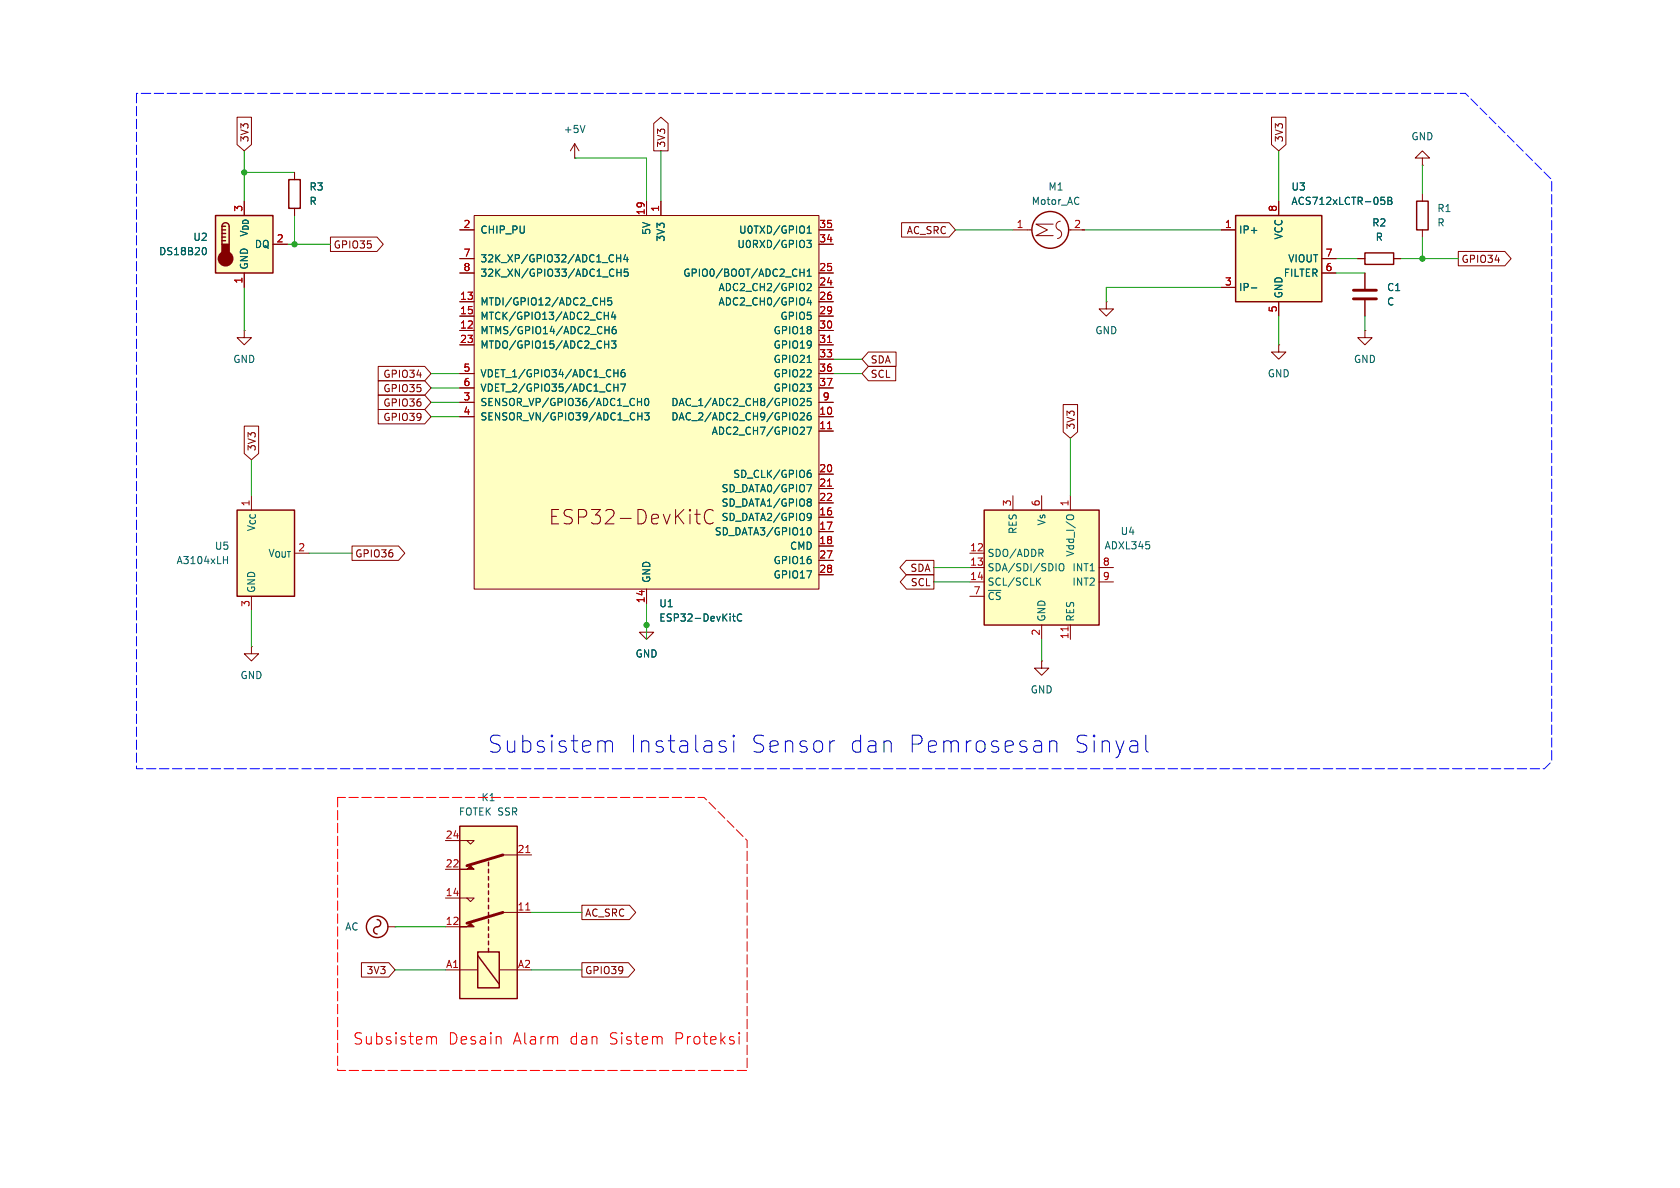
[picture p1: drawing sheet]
<svg xmlns="http://www.w3.org/2000/svg" width="297mm" height="210mm" viewBox="0 0 297 210" stroke-linecap="round" stroke-linejoin="round" font-family="sans-serif">
<g fill="none" stroke="#840000" stroke-width=".25">
<path d="M66.7 162.6a.67 .67 0 0 1 .6 .7 .67 .67 0 0 1-.8 .6 .63 .63 0 0 0-.4 .7 .63 .63 0 0 0 .6 .5"/>
<circle cx="66.7" cy="163.8" r="1.9"/>
</g>
<path d="M68.6 163.8h1.2M69.8 163.8h.1" fill="none" stroke="#840000" stroke-width=".18"/>
<path d="M41.9 90.2h10.2v15.2h-10.2z" fill="#ffffc2"/>
<path d="M241.3 44.7h5.1v2h-5.1zM41.9 90.2h10.2v15.2h-10.2z" fill="none" stroke="#840000" stroke-width=".25"/>
<path d="M240 45.7h1.3M241.3 58.4v1.3h1.3l-1.3 1.3-1.3-1.3h1.3M241.3 58.4h.1M246.4 45.7h1.2M44.4 105.4v2.6" fill="none" stroke="#840000" stroke-width=".18"/>
<path d="M39.5 99h.7M40.2 98.4v1.2" fill="none" stroke="#006464" stroke-width=".18"/>
<path d="M218.4 38.1h15.3v15.2h-15.3z" fill="#ffffc2"/>
<g fill="none" stroke="#840000" stroke-width=".25">
<path d="M218.4 38.1h15.3v15.2h-15.3z"/>
<circle cx="185.7" cy="40.6" r="3.3"/>
</g>
<path d="M186.2 39.6h-3.1l2.1 1-2.1 1.1h3.1M187.5 39.1a.84 .84 0 0 0-.8 .8 .84 .84 0 0 0 .7 .9 .79 .79 0 0 1 .2 .8 .79 .79 0 0 1-.7 .6M226.1 35.6v2.5M179.1 40.6h3.3M188.9 40.6h2.9M215.9 40.6h2.5M215.9 50.8h2.5M226.1 53.3v2.6M233.7 45.7h2.5M233.7 48.3h2.5" fill="none" stroke="#840000" stroke-width=".18"/>
<path d="M244.2 34.9h.6M244.6 35.4l.2 .2v.3l-.2 .2M245.4 34.9h.4l.2 .2-.2 .4 .2 .1 .1 .3-.2 .2h-.5zM245.4 35.5h.4M221.2 50.9h1" fill="none" stroke="#006464" stroke-width=".18"/>
<path d="M81.3 146.1h10.1v30.4h-10.1z" fill="#ffffc2"/>
<g fill="none" stroke="#840000" stroke-width=".25">
<path d="M51.1 31.8h2v5h-2zM81.3 146.1h10.1v30.4h-10.1zM86.4 152.4v.6M86.4 153.7v.6M86.4 154.9v.7M86.4 156.2v.6M86.4 157.5v.6M86.4 158.8v.6M84.5 168.3h3.8v6.3h-3.8zM84.5 168.9l3.8 5.1M86.4 160v.7M86.4 161.3v.6"/>
<path d="M86.4 162.6v.6M86.4 163.8v.7M86.4 165.1v.6M86.4 166.4v.6M86.4 167.6v.7"/>
</g>
<g fill="none" stroke="#840000" stroke-width=".18">
<path d="M52.1 30.5v1.3M52.1 36.8v1.3M195.6 53.3v1.3h1.2l-1.2 1.3-1.3-1.3h1.3M195.6 53.3h.1M226.1 61v1.2h1.2l-1.2 1.3-1.3-1.3h1.3M226.1 61h.1M78.7 158.8h5.1l-.6 .6-.7-.6M78.7 148.6h5.1l-.6 .6-.7-.6M78.7 153.7h2.6M88.9 151.1h5.1M78.7 171.5h5.8M78.7 163.8h2.6"/>
<path d="M88.3 171.5h3.1M88.9 161.3h5.1"/>
</g>
<g fill="#840000" stroke="#840000" stroke-width=".18">
<path d="M81.3 163.8h1.2l.7-.6 .6 .6z"/>
<path d="M81.3 153.7h1.2l.7-.7 .6 .7z"/>
</g>
<path d="M88.9 151.1l-6.4 1.9M88.9 161.3l-6.4 1.9" fill="none" stroke="#840000" stroke-width=".51"/>
<path d="M93 150.7h.7M93 160.9h.7" fill="none" stroke="#a90000" stroke-width=".18"/>
<path d="M174 90.2h20.3v20.3h-20.3z" fill="#ffffc2"/>
<path d="M174 90.2h20.3v20.3h-20.3z" fill="none" stroke="#840000" stroke-width=".25"/>
<g fill="none" stroke="#840000" stroke-width=".18">
<path d="M251.5 27.9h1.2l-1.2-1.2-1.3 1.2h1.3v1.3M251.5 29.2h.1M171.4 97.8h2.6M179.1 87.6v2.6M184.1 87.6v2.6M189.2 87.6v2.6M44.4 114.3v1.3h1.3l-1.3 1.2-1.2-1.2h1.2M44.4 114.3h.1M171.4 100.3h2.6M171.4 102.9h2.6M171.4 105.4h2.6M184.1 110.5v2.5"/>
<path d="M189.2 110.5v2.5M194.3 100.3h2.5M194.3 102.9h2.5"/>
</g>
<path d="M184 97.8l.4 .6M184.3 97.2v.4M187.3 99.8l.2-.2a.43 .43 0 0 1 .6 .5v.4a.42 .42 0 0 1-.4 .4 .42 .42 0 0 1-.5-.4zM188.5 91.6a.43 .43 0 0 1 .5-.6h.4a.43 .43 0 0 1 .4 .6M183.4 102.7l.6 .7M184 102.2l-.8 .7" fill="none" stroke="#006464" stroke-width=".18"/>
<path d="M188.8 110.8v.7" fill="none" stroke="#a90000" stroke-width=".18"/>
<path d="M83.8 38.1h61v66h-61z" fill="#ffffc2"/>
<g fill="none" stroke="#840000" stroke-width=".18">
<path d="M83.8 38.1h61v66h-61zM101.6 27.9h.1M101.6 25.4l-.8 1.3M101.6 25.4l.8 1.3M101.6 25.4v2.5M114.3 35.6v2.5M116.8 35.6v2.5M81.3 40.6h2.5M81.3 45.7h2.5M81.3 48.3h2.5M81.3 53.3h2.5M81.3 55.9h2.5"/>
<path d="M81.3 58.4h2.5M144.8 40.6h2.5M144.8 48.3h2.5M144.8 53.3h2.5M144.8 55.9h2.5M144.8 58.4h2.5M144.8 43.2h2.5M144.8 50.8h2.5M241.3 48.3v2.8M241.3 53.1v2.8M81.3 61h2.5M81.3 66h2.5"/>
<path d="M81.3 68.6h2.5M81.3 71.1h2.5M81.3 73.7h2.5M144.8 61h2.5M144.8 66h2.5M144.8 68.6h2.5M144.8 71.1h2.5M144.8 73.7h2.5M144.8 63.5h2.5M144.8 76.2h2.5M122.8 90.9h1M123.2 92.2l.1 .3 .5 .1"/>
<path d="M126.1 90.3a.95 .95 0 0 0-1.1-.1 .95 .95 0 0 0-.5 1 1.08 1.08 0 0 0 .3 1.1 1.08 1.08 0 0 0 1.2 .2l.1-.1M144.8 83.8h2.5M144.8 86.4h2.5M144.8 88.9h2.5M144.8 91.4h2.5M144.8 94h2.5M144.8 96.5h2.5M144.8 99.1h2.5M114.3 110.5v1.3h1.3l-1.3 1.2-1.3-1.2h1.3M114.3 110.5h.1M114.3 104.1v2.6M144.8 101.6h2.5"/>
<path d="M184.1 116.8v1.3h1.3l-1.3 1.3-1.2-1.3h1.2M184.1 116.8h.1"/>
</g>
<g fill="none" stroke="#006464" stroke-width=".18">
<path d="M103.4 22.2l-.4 1.2M106.2 53.3h.7M106.8 55.8h.8M106.9 52.6v1.3M106.9 58.3h.8M107.6 55.2v1.3M107.7 57.7v1.3M108.1 52.6h-.6l-.1 .7 .2-.2 .4 .1 .2 .2-.1 .4-.2 .1-.5-.1M108.4 55.1l-.3 .9h.8M108.7 55.6v.9M108.8 57.7l-.3 .1a.86 .86 0 0 0 0 1.2l.4-.1v-.4l-.2-.3-.4 .1-.1 .2M109 45v1.3"/>
<path d="M109 45.6h.7M109.1 47.6v1.2M109.1 48.2h.7M109.7 45v1.3M109.8 47.6v1.2M110.6 45l-.3 .9h.8M110.9 45.5v.8M111 47.6h-.6l-.1 .6 .2-.1h.4l.2 .2-.1 .4-.2 .1-.5-.1M141.4 48.2h.8M142.2 47.6v1.2M142.6 42.5h.8l-.4 .5 .4 .1v.5l-.2 .2-.5-.1M142.7 48.8h.7"/>
<path d="M142.7 41.2h.7M142.7 40.3l.4-.4v1.3M142.7 47.9l.4-.3v1.2M142.7 50.2l.5-.1 .2 .4-.8 .9h.8M143 52.6l-.3 .9h.8M143.3 53.1v.8M106.9 60.9h.7M107.6 60.3v1.2M108.1 60.3h.8l-.4 .5 .3 .1v.5l-.2 .1-.5-.1M108.5 66h.7M108.5 68.5h.7M109.2 65.3v1.3"/>
<path d="M109.2 67.9v1.3M109.7 67.9h.9l-.6 1.3M110.4 65.3l-.4 .1a.86 .86 0 0 0 0 1.2l.5-.1v-.4l-.2-.3h-.3l-.2 .3M112.7 71h.7M112.8 73.6h.7M113.4 70.4v1.3M113.5 73v1.2M114 73h.8l-.5 .5 .4 .1v.5l-.2 .1-.5-.1M114.1 70.5l.2-.1a.68 .68 0 0 1 .4 .7 .68 .68 0 0 1-.4 .6 .84 .84 0 0 1-.2-1.2zM141.5 70.6l.5-.2 .2 .4-.8 .9h.8M141.5 73.1l.5-.1 .2 .3-.8 .9h.8M142.6 75.5h.9l-.6 1.3"/>
<path d="M142.7 64.1h.7M143.3 73h-.4a.86 .86 0 0 0 0 1.2l.5-.1v-.4l-.2-.2h-.4l-.1 .2M143.4 70.4h-.6l-.1 .6 .2-.1 .4 .1 .1 .2v.4l-.2 .1-.5-.1M142.6 85.7h.9l-.6 1.2M142.8 83.7l.4-.1 .2 .3-.1 .4h-.5M142.8 93.4l.2-.1a.68 .68 0 0 1 .4 .6 .68 .68 0 0 1-.4 .7l-.2-.2M142.9 88.2h.3l.2 .3-.2 .3M142.9 90.7l.5 .2a.84 .84 0 0 1-.3 1.1M142.9 88.8h.3M143.2 88.8l.2 .2v.2l-.1 .2-.4 .1M143.3 83.1l-.4 .1-.1 .2M143.4 91.3l-.2 .2h-.3"/>
<path d="M129.5 109h.5M129.7 108.5v1.1l.3 .2M131.1 108.7a.6 .6 0 0 0-.8 .4 .6 .6 0 0 0 .6 .7l.2-.1"/>
</g>
<path d="M146.3 60.5h.7M146.3 75.8h.7M146.3 85.9h.7" fill="none" stroke="#a90000" stroke-width=".18"/>
<path d="M239.3 51.3h4M239.3 52.8h4" fill="none" stroke="#840000" stroke-width=".51"/>
<path d="M38.1 38.1h10.2v10.2h-10.2z" fill="#ffffc2"/>
<path d="M38.1 38.1h10.2v10.2h-10.2zM250.4 35.6h2.1v5h-2.1zM39.2 40a.64 .64 0 0 1 .7-.6 .64 .64 0 0 1 .6 .6v3.2M39.2 40v3.2M39.2 40h.7M39.2 40.6h.7M39.2 41.3h.7M39.2 41.9h.7M39.2 42.5h.7" fill="none" stroke="#840000" stroke-width=".25"/>
<g fill="#840000" stroke="#840000" stroke-width=".25">
<path d="M39.2 43.2h1.3v1.9h-1.3z"/>
<circle cx="39.9" cy="45.7" r="1.27"/>
</g>
<g fill="none" stroke="#840000" stroke-width=".18">
<path d="M41.9 20.7h2.6v4.9l-1.3 1.1-1.3-1.1zM52.1 30.5v1.3M52.1 36.8v1.3M114.3 35.6v2.5M115.6 21.8l1.2-1.1 1.3 1.1v4.9h-2.5zM116.8 35.6v2.5M159.4 39.4h8.4l1.1 1.2-1.1 1.3h-8.4zM224.8 20.7h2.5v4.9l-1.2 1.1-1.3-1.1zM226.1 35.6v2.5M251.5 34.3v1.3M43.2 58.4v1.3h1.2l-1.2 1.3-1.3-1.3h1.3M43.2 58.4h.1"/>
<path d="M43.2 48.3v2.5M48.3 43.2h2.5M58.4 41.9h8.2l1.2 1.3-1.2 1.3h-8.2zM81.3 45.7h2.5M81.3 40.6h2.5M81.3 48.3h2.5M81.3 53.3h2.5M81.3 55.9h2.5M81.3 58.4h2.5M144.8 43.2h2.5M144.8 40.6h2.5M144.8 50.8h2.5"/>
<path d="M144.8 48.3h2.5M144.8 53.3h2.5M144.8 55.9h2.5M144.8 58.4h2.5M215.9 40.6h2.5M215.9 50.8h2.5M226.1 53.3v2.6M233.7 45.7h2.5M233.7 48.3h2.5M240 45.7h1.3M241.3 48.3v2.8M241.3 53.1v2.8"/>
<path d="M246.4 45.7h1.2M251.5 40.6v1.3M257.8 44.4h8.2l1.1 1.3-1.1 1.3h-8.2zM43.2 75.3h2.5v4.9l-1.3 1.1-1.2-1.1zM66.9 64.8h8.2l1.1 1.2-1.1 1.3h-8.2zM66.9 67.3h8.2l1.1 1.3-1.1 1.3h-8.2zM66.9 69.8h8.2l1.1 1.3-1.1 1.3h-8.2zM66.9 72.4h8.2l1.1 1.3-1.1 1.2h-8.2zM81.3 61h2.5M81.3 66h2.5M81.3 68.6h2.5M81.3 71.1h2.5"/>
<path d="M81.3 73.7h2.5M144.8 61h2.5M144.8 66h2.5M144.8 68.6h2.5M144.8 71.1h2.5M144.8 73.7h2.5M144.8 63.5h2.5M144.8 76.2h2.5M153.5 62.2h4.9v2.6h-4.9l-1.1-1.3zM153.5 64.8h4.9v2.5h-4.9l-1.1-1.3zM188 71.5h2.5v4.9l-1.3 1.1-1.2-1.1zM62.2 96.5h8.3l1.1 1.3-1.1 1.3h-8.3z"/>
<path d="M144.8 83.8h2.5M144.8 86.4h2.5M144.8 88.9h2.5M144.8 91.4h2.5M144.8 94h2.5M144.8 96.5h2.5M144.8 99.1h2.5M160.2 99.1h4.9v2.5h-4.9l-1.1-1.3zM114.3 110.5h.1M114.3 104.1v2.6M144.8 101.6h2.5M160.3 101.6h4.8v2.5h-4.8l-1.2-1.2z"/>
<path d="M63.9 170.2h4.8l1.1 1.3-1.1 1.2h-4.8zM102.9 170.2h8.2l1.1 1.3-1.1 1.2h-8.2zM102.9 160h8.4l1.1 1.3-1.1 1.3h-8.4z"/>
</g>
<g fill="none" stroke="#006464" stroke-width=".18">
<path d="M244.2 34.9h.6M244.6 35.4l.2 .2v.3l-.2 .2M245.4 34.9h.4l.2 .2-.2 .4 .2 .1 .1 .3-.2 .2h-.5zM245.4 35.5h.4M36.1 43.8a.68 .68 0 0 1 .4 .6 .68 .68 0 0 1-.4 .6M106.2 53.3h.7M106.8 55.8h.8M106.9 52.6v1.3M106.9 58.3h.8M107.6 55.2v1.3M107.7 57.7v1.3M108.1 52.6h-.6l-.1 .7 .2-.2 .4 .1 .2 .2-.1 .4-.2 .1-.5-.1"/>
<path d="M108.4 55.1l-.3 .9h.8M108.7 55.6v.9M108.8 57.7l-.3 .1a.86 .86 0 0 0 0 1.2l.4-.1v-.4l-.2-.3-.4 .1-.1 .2M109 45v1.3M109 45.6h.7M109.1 47.6v1.2M109.1 48.2h.7M109.7 45v1.3M109.8 47.6v1.2M110.6 45l-.3 .9h.8M110.9 45.5v.8M111 47.6h-.6l-.1 .6 .2-.1h.4l.2 .2-.1 .4-.2 .1-.5-.1"/>
<path d="M141.4 48.2h.8M142.2 47.6v1.2M142.6 42.5h.8l-.4 .5 .4 .1v.5l-.2 .2-.5-.1M142.7 48.8h.7M142.7 41.2h.7M142.7 40.3l.4-.4v1.3M142.7 47.9l.4-.3v1.2M142.7 50.2l.5-.1 .2 .4-.8 .9h.8M143 52.6l-.3 .9h.8M143.3 53.1v.8M221.2 50.9h1M106.9 60.9h.7"/>
<path d="M107.6 60.3v1.2M108.1 60.3h.8l-.4 .5 .3 .1v.5l-.2 .1-.5-.1M108.5 66h.7M108.5 68.5h.7M109.2 65.3v1.3M109.2 67.9v1.3M109.7 67.9h.9l-.6 1.3M110.4 65.3l-.4 .1a.86 .86 0 0 0 0 1.2l.5-.1v-.4l-.2-.3h-.3l-.2 .3M112.7 71h.7M112.8 73.6h.7M113.4 70.4v1.3M113.5 73v1.2"/>
<path d="M114 73h.8l-.5 .5 .4 .1v.5l-.2 .1-.5-.1M114.1 70.5l.2-.1a.68 .68 0 0 1 .4 .7 .68 .68 0 0 1-.4 .6 .84 .84 0 0 1-.2-1.2zM141.5 70.6l.5-.2 .2 .4-.8 .9h.8M141.5 73.1l.5-.1 .2 .3-.8 .9h.8M142.6 75.5h.9l-.6 1.3M142.7 64.1h.7M143.3 73h-.4a.86 .86 0 0 0 0 1.2l.5-.1v-.4l-.2-.2h-.4l-.1 .2M143.4 70.4h-.6l-.1 .6 .2-.1 .4 .1 .1 .2v.4l-.2 .1-.5-.1M142.6 85.7h.9l-.6 1.2M142.8 83.7l.4-.1 .2 .3-.1 .4h-.5M142.8 93.4l.2-.1a.68 .68 0 0 1 .4 .6 .68 .68 0 0 1-.4 .7l-.2-.2M142.9 88.2h.3l.2 .3-.2 .3"/>
<path d="M142.9 90.7l.5 .2a.84 .84 0 0 1-.3 1.1M142.9 88.8h.3M143.2 88.8l.2 .2v.2l-.1 .2-.4 .1M143.3 83.1l-.4 .1-.1 .2M143.4 91.3l-.2 .2h-.3M129.5 109h.5M129.7 108.5v1.1l.3 .2M131.1 108.7a.6 .6 0 0 0-.8 .4 .6 .6 0 0 0 .6 .7l.2-.1"/>
</g>
<path d="M59.7 141v48.2h72.4v-40.6l-7.6-7.6h-64.8" fill="none" stroke="#f00" stroke-width=".18" stroke-dasharray="1.7 .6"/>
<path d="M24.1 16.5v119.4h248.9l1.3-1.3v-102.8l-15.2-15.3h-235" fill="none" stroke="#00f" stroke-width=".18" stroke-dasharray="1.7 .6"/>
<g fill="none" stroke="#009600" stroke-width=".18">
<path d="M43.2 26.7v8.9M43.2 30.5h8.9M52.1 38.1v5.1M101.6 27.9h12.7v7.7M116.8 26.7v8.9M226.1 26.7v8.9M251.5 29.2v5.1M43.2 50.8v7.6M50.8 43.2h7.6M168.9 40.6h10.2M191.8 40.6h24.1M215.9 50.8h-20.3v2.5"/>
<path d="M226.1 55.9v5.1M236.2 45.7h3.8M236.2 48.3h5.1M241.3 55.9v2.5M247.6 45.7h10.2M251.5 41.9v3.8M76.2 66h5.1M76.2 68.6h5.1M76.2 71.1h5.1M76.2 73.7h5.1M147.3 66h5.1M147.3 63.5h5.1"/>
<path d="M189.2 77.5v10.1M44.4 81.3v6.3M54.6 97.8h7.6M44.4 108v6.3M114.3 106.7v6.3M165.1 102.9h6.3M165.1 100.3h6.3M184.1 113v3.8M69.8 171.5h8.9M69.8 163.8h8.9M94 161.3h8.9M94 171.5h8.9"/>
</g>
<g fill="none" stroke="#0000c2" stroke-width=".18">
<path d="M106.9 131.1l.1 .3M107 131.4v1.6M107 131.4l.1-.3 .3-.1 .7 .1 .2 .3v1.6M127.6 131l.7 .1M127.6 132l.7 .1 .1 .4-.1 .3-.3 .2h-.6M129.7 130v.2M129.7 131v2M129.7 130l-.1 .1 .1 .1M129.7 130l.2 .1-.2 .1M147.6 131l-.6 .1M185.6 131.2a.75 .75 0 0 1 1.3 .2v1.6M185.6 131v2"/>
<path d="M202.6 130v2.5l.1 .3 .3 .2"/>
</g>
<path d="M76 183.2l.3 .3M76.3 183.5v1.1M76.3 183.5l.3-.3 .5 .1 .1 1.3M117 183.3l.1 1.3M130.7 182.6v.2M130.7 183.2v1.4M130.7 182.6l-.1 .1 .1 .1M130.7 182.6l.1 .1-.1 .1" fill="none" stroke="#f00" stroke-width=".18"/>
<path d="M146.3 60.5h.7M146.3 75.8h.7M146.3 85.9h.7" fill="none" stroke="#a90000" stroke-width=".18"/>
<g fill="#009600" stroke="#009600" stroke-width=".18">
<circle cx="43.2" cy="30.5" r=".46"/>
<circle cx="52.1" cy="43.2" r=".46"/>
<circle cx="114.3" cy="110.5" r=".46"/>
<circle cx="251.5" cy="45.7" r=".46"/>
</g>
<g font-size="4.2" fill="#0000c2">
<text x="86.2" y="133.3">Subsistem</text>
<text x="111.2" y="133.3">Instalasi</text>
<text x="132.5" y="133.3">Sensor</text>
<text x="149.8" y="133.3">dan</text>
<text x="160.1" y="133.3">Pemrosesan</text>
<text x="189.2" y="133.3">Sinyal</text>
</g>
<text font-size="3.5" fill="#840000" x="97" y="92.9">ESP32-DevKitC</text>
<g font-size="2.8" fill="#f00">
<text x="62.4" y="184.9">Subsistem</text>
<text x="79.2" y="184.9">Desain</text>
<text x="90.7" y="184.9">Alarm</text>
<text x="100.7" y="184.9">dan</text>
<text x="107.7" y="184.9">Sistem</text>
<text x="119.3" y="184.9">Proteksi</text>
</g>
<g font-size="1.8" fill="#006464">
<text x="99.6" y="23.7">+5V</text>
<text x="249.4" y="25">GND</text>
<text x="54.6" y="33.9">R3</text>
<text x="185.3" y="33.9">M1</text>
<text x="228.2" y="33.9">U3</text>
<text x="44" y="42" transform="rotate(-90 44 42)">V_{DD}</text>
<text x="54.6" y="36.4">R</text>
<text x="84.8" y="41.5">CHIP_PU</text>
<text x="115.2" y="41.6" transform="rotate(-90 115.2 41.6)">5V</text>
<text x="130.6" y="41.5">U0TXD/GPIO1</text>
<text x="182.3" y="36.4">Motor_AC</text>
<text x="218.9" y="41.5">IP+</text>
<text x="228.2" y="36.4">ACS712xLCTR-05B</text>
<text x="242.5" y="40.2">R2</text>
<text x="254" y="37.7">R1</text>
<text x="254" y="40.2">R</text>
<text x="28" y="45.3">DS18B20</text>
<text x="34.1" y="42.8">U2</text>
<text x="44" y="47.8" transform="rotate(-90 44 47.8)">GND</text>
<text x="44.9" y="44">DQ</text>
<text x="84.8" y="46.6">32K_XP/GPIO32/ADC1_CH4</text>
<text x="117.7" y="42.8" transform="rotate(-90 117.7 42.8)">3V3</text>
<text x="130.3" y="44">U0RXD/GPIO3</text>
<text x="226.9" y="42.4" transform="rotate(-90 226.9 42.4)">VCC</text>
<text x="227.6" y="46.6">VIOUT</text>
<text x="243.1" y="42.8">R</text>
<text x="84.8" y="49.1">32K_XN/GPIO33/ADC1_CH5</text>
<text x="120.7" y="49.1">GPIO0/BOOT/ADC2_CH1</text>
<text x="126.9" y="51.7">ADC2_CH2/GPIO2</text>
<text x="218.9" y="51.7">IP-</text>
<text x="226.9" y="49.1">FILTER</text>
<text x="226.9" y="52.8" transform="rotate(-90 226.9 52.8)">GND</text>
<text x="245.1" y="51.7">C1</text>
<text x="84.8" y="54.2">MTDI/GPIO12/ADC2_CH5</text>
<text x="84.8" y="56.7">MTCK/GPIO13/ADC2_CH4</text>
<text x="84.8" y="59.3">MTMS/GPIO14/ADC2_CH6</text>
<text x="126.9" y="54.2">ADC2_CH0/GPIO4</text>
<text x="136.7" y="59.3">GPIO18</text>
<text x="137.9" y="56.7">GPIO5</text>
<text x="193.5" y="59.3">GND</text>
<text x="245.1" y="54.2">C</text>
<text x="41.1" y="64.4">GND</text>
<text x="84.8" y="61.8">MTDO/GPIO15/ADC2_CH3</text>
<text x="136.7" y="61.8">GPIO19</text>
<text x="136.7" y="64.4">GPIO21</text>
<text x="239.3" y="64.4">GND</text>
<text x="84.8" y="66.9">VDET_1/GPIO34/ADC1_CH6</text>
<text x="84.8" y="69.4">VDET_2/GPIO35/ADC1_CH7</text>
<text x="84.8" y="72">SENSOR_VP/GPIO36/ADC1_CH0</text>
<text x="118.6" y="72">DAC_1/ADC2_CH8/GPIO25</text>
<text x="136.7" y="66.9">GPIO22</text>
<text x="136.7" y="69.4">GPIO23</text>
<text x="224" y="66.9">GND</text>
<text x="84.8" y="74.5">SENSOR_VN/GPIO39/ADC1_CH3</text>
<text x="118.6" y="74.5">DAC_2/ADC2_CH9/GPIO26</text>
<text x="125.7" y="77.1">ADC2_CH7/GPIO27</text>
<text x="127.5" y="87.2">SD_DATA0/GPIO7</text>
<text x="127.5" y="89.8">SD_DATA1/GPIO8</text>
<text x="129.5" y="84.7">SD_CLK/GPIO6</text>
<text x="45.3" y="94.1" transform="rotate(-90 45.3 94.1)">V_{CC}</text>
<text x="126.3" y="94.8">SD_DATA3/GPIO10</text>
<text x="127.5" y="92.3">SD_DATA2/GPIO9</text>
<text x="179.9" y="94.5" transform="rotate(-90 179.9 94.5)">RES</text>
<text x="185" y="93" transform="rotate(-90 185 93)">Vs</text>
<text x="198" y="94.8">U4</text>
<text x="31.1" y="99.9">A3104xLH</text>
<text x="37.9" y="97.4">U5</text>
<text x="47.3" y="98.7">V_{OUT}</text>
<text x="136.7" y="99.9">GPIO16</text>
<text x="139.6" y="97.4">CMD</text>
<text x="174.5" y="98.7">SDO/ADDR</text>
<text x="174.5" y="101.2">SDA/SDI/SDIO</text>
<text x="189.5" y="101.2">INT1</text>
<text x="190.1" y="98.5" transform="rotate(-90 190.1 98.5)">Vdd_I/O</text>
<text x="195.2" y="97.3">ADXL345</text>
<text x="45.3" y="104.9" transform="rotate(-90 45.3 104.9)">GND</text>
<text x="115.2" y="103.1" transform="rotate(-90 115.2 103.1)">GND</text>
<text x="116.5" y="107.5">U1</text>
<text x="136.7" y="102.5">GPIO17</text>
<text x="174.5" y="103.7">SCL/SCLK</text>
<text x="174.5" y="106.3">~{CS}</text>
<text x="189.5" y="103.7">INT2</text>
<text x="116.5" y="110.1">ESP32-DevKitC</text>
<text x="185" y="110" transform="rotate(-90 185 110)">GND</text>
<text x="190.1" y="110" transform="rotate(-90 190.1 110)">RES</text>
<text x="112.3" y="116.4">GND</text>
<text x="42.4" y="120.2">GND</text>
<text x="182.1" y="122.8">GND</text>
<text x="85" y="141.8">K1</text>
<text x="81" y="144.4">FOTEK SSR</text>
<text x="60.9" y="164.7">AC</text>
</g>
<g font-size="1.8" fill="#840000">
<text x="44.1" y="25.2" transform="rotate(-90 44.1 25.2)">3V3</text>
<text x="117.8" y="26.2" transform="rotate(-90 117.8 26.2)">3V3</text>
<text x="227" y="25.2" transform="rotate(-90 227 25.2)">3V3</text>
<text x="160.2" y="41.6">AC_SRC</text>
<text x="58.9" y="44.1">GPIO35</text>
<text x="258.3" y="46.7">GPIO34</text>
<text x="153.8" y="64.5">SDA</text>
<text x="67.7" y="67">GPIO34</text>
<text x="67.7" y="69.5">GPIO35</text>
<text x="153.8" y="67">SCL</text>
<text x="67.7" y="72.1">GPIO36</text>
<text x="67.7" y="74.6">GPIO39</text>
<text x="190.2" y="76" transform="rotate(-90 190.2 76)">3V3</text>
<text x="45.4" y="79.9" transform="rotate(-90 45.4 79.9)">3V3</text>
<text x="62.7" y="98.7">GPIO36</text>
<text x="160.9" y="101.3">SDA</text>
<text x="160.9" y="103.8">SCL</text>
<text x="103.3" y="162.2">AC_SRC</text>
<text x="64.7" y="172.4">3V3</text>
<text x="103.3" y="172.4">GPIO39</text>
</g>
<g font-size="1.8" fill="#a90000">
<text x="42.9" y="37.5" transform="rotate(-90 42.9 37.5)">3</text>
<text x="81.8" y="40.4">2</text>
<text x="114" y="38.1" transform="rotate(-90 114 38.1)">19</text>
<text x="116.6" y="37.5" transform="rotate(-90 116.6 37.5)">1</text>
<text x="144.7" y="40.4">35</text>
<text x="179.6" y="40.4">1</text>
<text x="189.8" y="40.4">2</text>
<text x="216.5" y="40.4">1</text>
<text x="225.8" y="37.5" transform="rotate(-90 225.8 37.5)">8</text>
<text x="48.8" y="42.9">2</text>
<text x="81.8" y="45.5">7</text>
<text x="144.7" y="42.9">34</text>
<text x="234.2" y="45.5">7</text>
<text x="42.9" y="50.2" transform="rotate(-90 42.9 50.2)">1</text>
<text x="81.2" y="53.1">13</text>
<text x="81.8" y="48">8</text>
<text x="144.7" y="48">25</text>
<text x="144.7" y="50.5">24</text>
<text x="144.7" y="53.1">26</text>
<text x="216.5" y="50.5">3</text>
<text x="234.2" y="48">6</text>
<text x="81.2" y="55.6">15</text>
<text x="81.2" y="58.2">12</text>
<text x="144.7" y="55.6">29</text>
<text x="144.7" y="58.2">30</text>
<text x="225.8" y="55.3" transform="rotate(-90 225.8 55.3)">5</text>
<text x="81.2" y="60.7">23</text>
<text x="81.8" y="65.8">5</text>
<text x="144.7" y="60.7">31</text>
<text x="144.7" y="63.2">33</text>
<text x="144.7" y="65.8">36</text>
<text x="81.8" y="68.3">6</text>
<text x="81.8" y="70.9">3</text>
<text x="144.7" y="68.3">37</text>
<text x="145.3" y="70.9">9</text>
<text x="81.8" y="73.4">4</text>
<text x="144.7" y="73.4">10</text>
<text x="144.7" y="75.9">11</text>
<text x="144.7" y="83.6">20</text>
<text x="44.2" y="89.6" transform="rotate(-90 44.2 89.6)">1</text>
<text x="144.7" y="86.1">21</text>
<text x="144.7" y="88.6">22</text>
<text x="178.8" y="89.6" transform="rotate(-90 178.8 89.6)">3</text>
<text x="183.9" y="89.6" transform="rotate(-90 183.9 89.6)">6</text>
<text x="189" y="89.6" transform="rotate(-90 189 89.6)">1</text>
<text x="144.7" y="91.2">16</text>
<text x="144.7" y="93.7">17</text>
<text x="52.6" y="97.5">2</text>
<text x="144.7" y="96.3">18</text>
<text x="144.7" y="98.8">27</text>
<text x="144.7" y="101.3">28</text>
<text x="171.4" y="97.5">12</text>
<text x="171.4" y="100.1">13</text>
<text x="194.9" y="100.1">8</text>
<text x="44.2" y="107.4" transform="rotate(-90 44.2 107.4)">3</text>
<text x="114" y="106.7" transform="rotate(-90 114 106.7)">14</text>
<text x="171.4" y="102.6">14</text>
<text x="172" y="105.2">7</text>
<text x="194.9" y="102.6">9</text>
<text x="183.9" y="112.5" transform="rotate(-90 183.9 112.5)">2</text>
<text x="189" y="113.1" transform="rotate(-90 189 113.1)">11</text>
<text x="78.7" y="148.3">24</text>
<text x="78.7" y="153.4">22</text>
<text x="91.4" y="150.9">21</text>
<text x="78.7" y="158.5">14</text>
<text x="91.4" y="161">11</text>
<text x="78.7" y="163.6">12</text>
<text x="78.8" y="171.2">A1</text>
<text x="91.5" y="171.2">A2</text>
</g>
</svg>
